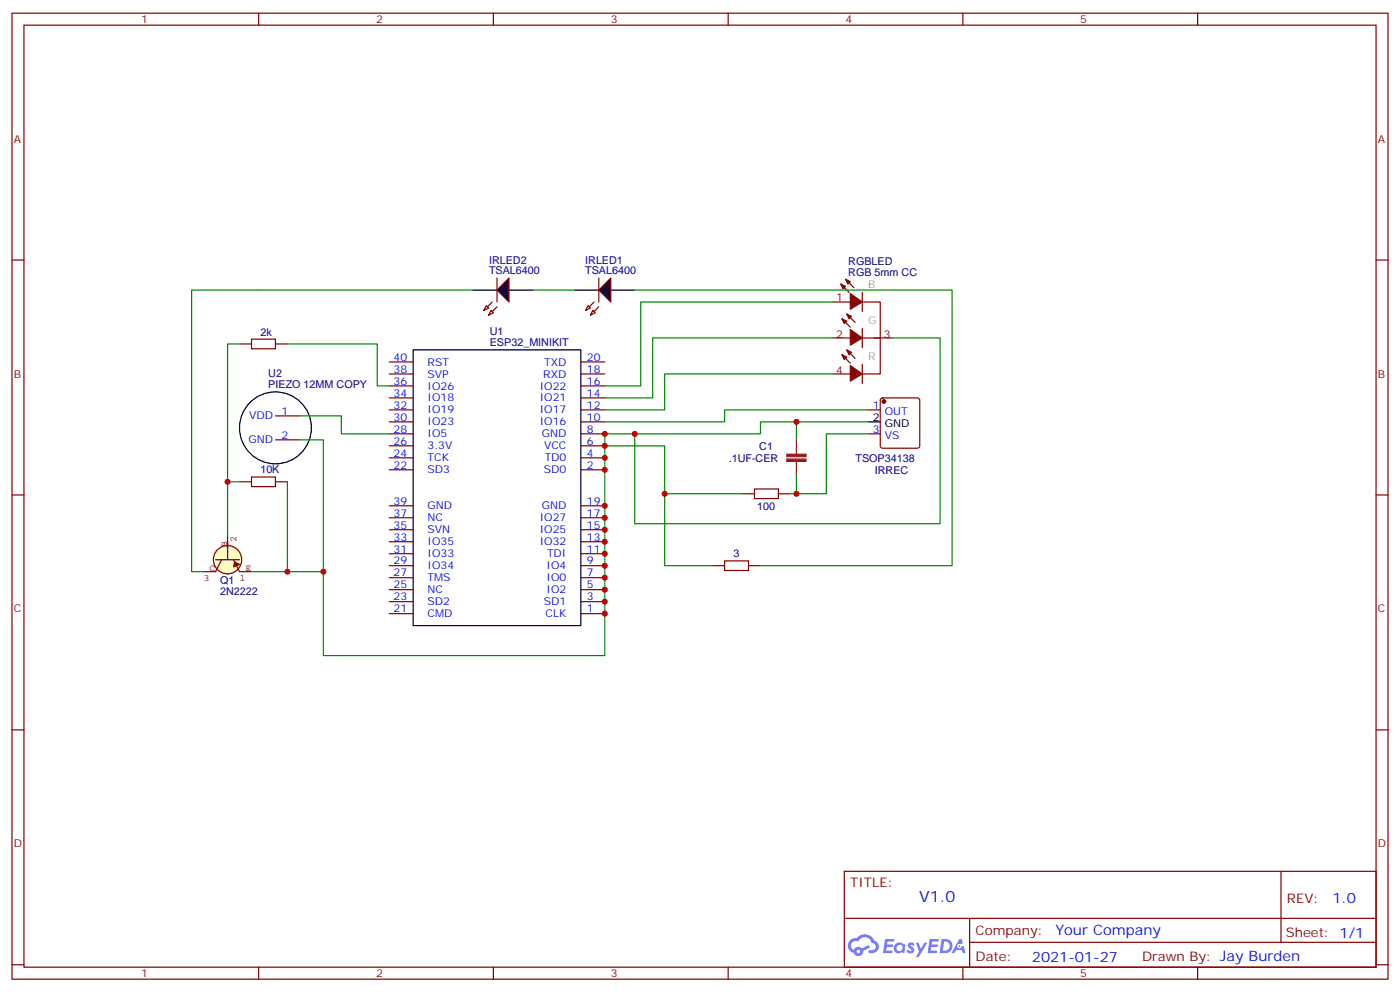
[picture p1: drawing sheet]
<svg xmlns="http://www.w3.org/2000/svg" width="412mm" height="292mm" viewBox="0 0 412 292" stroke-linecap="round" stroke-linejoin="round" font-family="sans-serif">
<g fill="none" stroke="#870000" stroke-width=".35">
<path d="M3.5 3.9h405.4v284.3h-405.4zM7.1 7.4h398.2v277.3h-398.2zM76.2 3.9v3.5M145.3 3.9v3.5M214.5 3.9v3.5M283.6 3.9v3.5M352.8 3.9v3.5M3.5 76.6h3.6M405.3 76.6h3.6M3.5 145.7h3.6M405.3 145.7h3.6M3.5 214.8h3.6"/>
<path d="M405.3 214.8h3.6M248.7 256.5h156.6v28.2h-156.6zM377.3 256.5v20.9M248.7 270.3h156.5M285.6 277.4h119.6M285.6 270.3v14.1M3.5 284h3.6M76.2 284.7v3.5M145.3 284.7v3.5M214.5 284.7v3.5M283.6 284.7v3.5M352.8 284.7v3.5"/>
<path d="M405.3 284h3.6"/>
</g>
<g fill="#5487ff">
<path d="M267.7 277.6a1.22 1.22 0 0 1 1.7 .3l-.4 .6a.47 .47 0 0 0-.3-.4 .47 .47 0 0 0-.5 .2l.1 .2a1.14 1.14 0 0 1 .8 1.8 1.14 1.14 0 0 1-1.9-.1l-.2-.1 .5-.6 .7 .4a.29 .29 0 0 0 .3-.2 .29 .29 0 0 0-.2-.3 1.04 1.04 0 0 1-.6-1.8z"/>
<path d="M260.7 276.4h2.4l.3 .2-.2 .5h-1.8l-.1 .9h1.5l.3 .4-.3 .3h-1.6l-.2 1.1 1.7 .1 .2 .3-.2 .3-2.6 .1z"/>
<path d="M273.8 276.4h2.4l.3 .2-.1 .5h-1.8l-.2 .9h1.6l.3 .4-.4 .3h-1.6l-.1 1.1 1.7 .1 .2 .3-.2 .3h-2.6z"/>
<path d="M282.6 276.4h.7l.3 1.3-.6 .3a.69 .69 0 0 0-1 .2 .69 .69 0 0 0 .4 1 .69 .69 0 0 0 .9-.6l.5-.3 .6 2.2h-.8l-.2-.8h-1.8l-.5 .8h-.8z"/>
<path d="M269.8 277.5h.8l.6 1.8 1.1-1.8h.9l-2.6 4.2h-.8l.9-1.6z"/>
<path d="M277.4 276.4l-.6 4.2h1.3a2.11 2.11 0 0 0 2.5-2.2 2.11 2.11 0 0 0-2.5-2zM278.1 277.1a1.39 1.39 0 0 1 1.7 1.5 1.39 1.39 0 0 1-1.8 1.2h-.3z"/>
<path d="M263.7 278a1.54 1.54 0 0 0-.1 2.2 1.54 1.54 0 0 0 2.2 .1l.6 .3 .3-2.3-.2-.3h-.4a1.49 1.49 0 0 0-2.4 0zM264 279a.94 .94 0 0 1 1.8 0 .94 .94 0 0 1-1.8 0z"/>
<path d="M250.4 276.8a2.18 2.18 0 0 0 1.1 3.7 1.44 1.44 0 0 0 1.6 .9 1.44 1.44 0 0 0 1.2-1.5l2-1-.5-.7-1.9 1a1.47 1.47 0 0 0-2.4 .4 1.39 1.39 0 0 1-.7-1.9 1.39 1.39 0 0 1 2-.5 2.12 2.12 0 0 1 2.2-1.3 2.12 2.12 0 0 1 1.9 1.7 1.14 1.14 0 0 1 1.1 1.4 1.14 1.14 0 0 1-1.7 .7 .43 .43 0 0 0-.5 .4 .43 .43 0 0 0 .4 .5 1.98 1.98 0 0 0 2.5-1.3 1.98 1.98 0 0 0-1.2-2.5 3.1 3.1 0 0 0-5.3-.7l-.9 .1zM252.3 280.1a.55 .55 0 0 1 1.1 0 .55 .55 0 0 1-1.1 0z"/>
<circle cx="282.6" cy="278.5" r=".26"/>
</g>
<path d="M169.3 85.4h7.1M179.9 85.4h7.1" fill="none" stroke="#000" stroke-width=".35"/>
<path d="M176.4 85.4l3.5-3.6v7.1z" fill="#000" stroke="#870000" stroke-width=".35"/>
<path d="M175 88.9l-2.5 2.5M176.4 90.3l-2.5 2.5" fill="none" stroke="#870000" stroke-width=".35"/>
<g fill="#f0f0f0" stroke="#870000" stroke-width=".35">
<path d="M173.2 90l.7 .7-1.4 .7z"/>
<path d="M174.6 91.4l.7 .7-1.4 .7z"/>
</g>
<path d="M145 88.9l-2.5 2.5M146.4 90.3l-2.5 2.5M176.4 81.8v7.1" fill="none" stroke="#870000" stroke-width=".35"/>
<path d="M139.3 85.4h7.1M149.9 85.4h7.1" fill="none" stroke="#000" stroke-width=".35"/>
<path d="M149.9 81.8v7.1l-3.5-3.5z" fill="#000" stroke="#870000" stroke-width=".35"/>
<g fill="#f0f0f0" stroke="#870000" stroke-width=".35">
<path d="M143.2 90l.7 .7-1.4 .7z"/>
<path d="M144.6 91.4l.7 .7-1.4 .7z"/>
</g>
<g fill="none" stroke="#870000" stroke-width=".35">
<path d="M146.4 81.8v7.1M245.2 99.5h5.3M245.2 88.9h5.3M247.6 83.6l2.5 2.5M248 93.8l2.5 2.5M249.1 82.2l2.4 2.5M249.4 92.4l2.5 2.5M254 88.9h5.3v21.2h-5.3M254 99.5h8.8M254 86.1v5.6M254 96.7v5.6M114.7 117.1h7"/>
<path d="M114.7 113.6h7M114.7 110.1h7M114.7 106.5h7M171.1 117.1h7.1M171.1 113.6h7.1M171.1 110.1h7.1M171.1 106.5h7.1M245.2 110.1h5.3M248 104.4l2.5 2.5M249.4 103l2.5 2.5M254 107.2v5.7M114.7 138.3h7"/>
<path d="M114.7 134.8h7M114.7 131.2h7M114.7 124.2h7M114.7 120.6h7M114.7 127.7h7M171.1 138.3h7.1M171.1 134.8h7.1M171.1 131.2h7.1M171.1 124.2h7.1M171.1 120.6h7.1M171.1 127.7h7.1M114.7 159.5h7"/>
<path d="M114.7 155.9h7M114.7 152.4h7M114.7 148.9h7M171.1 159.5h7.1M171.1 155.9h7.1M171.1 152.4h7.1M171.1 148.9h7.1M114.7 177.1h7M114.7 173.6h7M114.7 170h7M114.7 166.5h7M114.7 163h7"/>
<path d="M171.1 177.1h7.1M171.1 173.6h7.1M171.1 170h7.1M171.1 166.5h7.1M171.1 163h7.1M114.7 180.6h7M171.1 180.6h7.1"/>
</g>
<path d="M121.7 103h49.4v81.1h-49.4z" fill="none" stroke="#000" stroke-width=".35"/>
<g fill="#870000" stroke="#870000" stroke-width=".35">
<path d="M247.6 83.6l1.5 .7-.7 .7z"/>
<path d="M249.1 82.2l1.4 .7-.7 .7z"/>
<path d="M250.5 86.4l3.5 2.5-3.5 2.1z"/>
<path d="M248 93.8l1.4 .7-.7 .7z"/>
<path d="M249.4 92.4l1.4 .7-.7 .7z"/>
<path d="M250.5 97l3.5 2.5-3.5 2.1z"/>
<path d="M248 104.4l1.4 .7-.7 .7z"/>
<path d="M249.4 103l1.4 .7-.7 .7z"/>
<path d="M250.5 107.6l3.5 2.5-3.5 2.1z"/>
</g>
<circle cx="67" cy="164.7" r="4.2" fill="#ffffc2" stroke="#850000" stroke-width=".35"/>
<path d="M69.1 165.5l1.5 .7-1.8 .7z" fill="#850000" stroke="#850000" stroke-width=".35"/>
<path d="M67 157.7v7M63.5 164.7h7.1M65.3 164.7l-1.8 3.6h-3.5M68.8 164.7l1.8 3.6h3.5" fill="none" stroke="#850000" stroke-width=".35"/>
<g fill="none" stroke="#870000" stroke-width=".35">
<path d="M74.1 99.8h7v2.9h-7zM70.6 101.2h3.5M81.1 101.2h3.6M259.5 117.3l.5-.2h10.2l.5 .2 .2 .5v13.4l-.2 .5-.5 .2h-10.2l-.5-.2-.2-.5v-13.4zM81.1 122.4h7.1M81.1 129.5h7.1M255.8 120.6h3.5M255.8 127.7h3.5M70.6 141.8h3.5M74.1 140.4h7v2.8h-7zM81.1 141.8h3.6M218.7 145.3h3.5"/>
<path d="M222.2 143.9h7.1v2.9h-7.1zM229.3 145.3h3.5M209.9 166.5h3.5M213.4 165.1h7.1v2.8h-7.1zM220.5 166.5h3.5"/>
</g>
<g fill="none" stroke="#000" stroke-width=".35">
<path d="M255.8 124.2h3.5"/>
<circle cx="81.1" cy="125.9" r="10.6"/>
</g>
<path d="M234.6 129.5v4.2M234.6 135.8v4.3" fill="none" stroke="#8c2424" stroke-width=".35"/>
<g fill="#8c2424" stroke="#8c2424" stroke-width=".35">
<path d="M231.8 135.1h5.6v.7h-5.6z"/>
<path d="M231.8 133.7h5.6v.7h-5.6z"/>
</g>
<circle cx="260.3" cy="118.2" r=".53" fill="#870000" stroke="#870000" stroke-width=".35"/>
<g fill="none" stroke="#008700" stroke-width=".35">
<path d="M139.3 85.4h-82.9v82.9h3.6M157 85.4h12.3M187 85.4h93.5v81.1h-56.5M245.2 88.9h-56.5v24.7h-10.5M245.2 99.5h-52.9v17.6h-14.1M262.8 99.5h14.1v54.7h-89.9v-26.5M70.6 101.2h-3.6v56.5M84.7 101.2h26.4v12.4h3.6M245.2 110.1h-49.4v10.5h-17.6M88.2 122.4h12.3v5.3h14.2M178.2 131.2h17.6v35.3h14.1M234.6 124.2v5.3"/>
<path d="M255.8 127.7h-12.4v17.6h-10.6M255.8 124.2h-31.8v3.5h-45.8v65.3h-83v-63.5h-7M255.8 120.6h-42.4v3.6h-35.2M67 141.8h3.6M84.7 141.8v26.5M195.8 145.3h22.9M234.6 140.1v5.2M74.1 168.3h21.1"/>
</g>
<g fill="#c00">
<circle cx="67" cy="141.8" r=".88"/>
<circle cx="234.6" cy="124.2" r=".88"/>
<circle cx="195.8" cy="145.3" r=".88"/>
<circle cx="234.6" cy="145.3" r=".88"/>
<circle cx="187" cy="127.7" r=".88"/>
<circle cx="178.2" cy="131.2" r=".88"/>
<circle cx="178.2" cy="180.6" r=".88"/>
<circle cx="178.2" cy="138.3" r=".88"/>
<circle cx="178.2" cy="177.1" r=".88"/>
<circle cx="178.2" cy="134.8" r=".88"/>
<circle cx="178.2" cy="173.6" r=".88"/>
<circle cx="178.2" cy="170" r=".88"/>
<circle cx="178.2" cy="166.5" r=".88"/>
<circle cx="178.2" cy="163" r=".88"/>
<circle cx="178.2" cy="159.5" r=".88"/>
<circle cx="178.2" cy="155.9" r=".88"/>
<circle cx="178.2" cy="152.4" r=".88"/>
<circle cx="178.2" cy="148.9" r=".88"/>
<circle cx="178.2" cy="127.7" r=".88"/>
<circle cx="95.3" cy="168.3" r=".88"/>
<circle cx="84.7" cy="168.3" r=".88"/>
</g>
<text font-size="4.6" fill="#00f" x="270.8" y="265.5">V1.0</text>
<g font-size="4.2" fill="#00f">
<text x="392.5" y="265.7">1.0</text>
<text x="310.9" y="275.3">Your Company</text>
<text x="304" y="283.1">2021-01-27</text>
</g>
<g font-size="3.9" fill="#800">
<text x="250.5" y="261.1">TITLE:</text>
<text x="379.1" y="265.7">REV:</text>
<text x="287.4" y="275.3">Company:</text>
<text x="378.7" y="275.9">Sheet: 1/1</text>
<text x="287.4" y="282.9">Date:</text>
<text x="336.4" y="283">Drawn By: Jay Burden</text>
</g>
<g font-size="3.2" fill="#800">
<text x="41.6" y="6.9">1</text>
<text x="110.8" y="6.9">2</text>
<text x="179.9" y="6.9">3</text>
<text x="249.1" y="6.9">4</text>
<text x="318.2" y="6.9">5</text>
<text x="4.1" y="42">A</text>
<text x="405.9" y="42">A</text>
<text x="246.3" y="88.5">1</text>
<text x="246.3" y="99.5">2</text>
<text x="260.3" y="99.5">3</text>
<text x="4.1" y="111.1">B</text>
<text x="246.3" y="110.1">4</text>
<text x="405.9" y="111.1">B</text>
<text x="4.1" y="180.3">C</text>
<text x="405.9" y="180.3">C</text>
<text x="4.1" y="249.4">D</text>
<text x="405.9" y="249.4">D</text>
<text x="41.6" y="287.7">1</text>
<text x="110.8" y="287.7">2</text>
<text x="179.9" y="287.7">3</text>
<text x="249.1" y="287.7">4</text>
<text x="318.2" y="287.7">5</text>
</g>
<g font-size="3.2" fill="#000080">
<text x="144" y="77.7">IRLED2</text>
<text x="172.4" y="77.6">IRLED1</text>
<text x="249.9" y="77.9">RGBLED</text>
<text x="144" y="80.8">TSAL6400</text>
<text x="172.4" y="80.8">TSAL6400</text>
<text x="249.9" y="81.1">RGB 5mm CC</text>
<text x="76.7" y="98.8">2k</text>
<text x="144.3" y="101.8">ESP32_MINIKIT</text>
<text x="144.3" y="98.5">U1</text>
<text x="79" y="111.1">U2</text>
<text x="79" y="114.3">PIEZO 12MM COPY</text>
<text x="214.7" y="135.9">.1UF-CER</text>
<text x="223.7" y="132.4">C1</text>
<text x="252" y="135.9">TSOP34138</text>
<text x="76.7" y="139.3">10K</text>
<text x="257.7" y="139.4">IRREC</text>
<text x="223" y="150">100</text>
<text x="216" y="164">3</text>
<text x="64.8" y="172">Q1</text>
<text x="64.8" y="175.1">2N2222</text>
</g>
<g font-size="3.2" fill="#999">
<text x="255.8" y="84.9">B</text>
<text x="255.8" y="95.5">G</text>
<text x="255.8" y="106.1">R</text>
</g>
<g font-size="3.2" fill="#00f">
<text x="115.9" y="106.2">40</text>
<text x="125.9" y="107.6">RST</text>
<text x="160.3" y="107.6">TXD</text>
<text x="172.9" y="106.2">20</text>
<text x="115.9" y="113.2">36</text>
<text x="115.9" y="109.7">38</text>
<text x="125.9" y="111.1">SVP</text>
<text x="160" y="111.1">RXD</text>
<text x="172.9" y="113.2">16</text>
<text x="172.9" y="109.7">18</text>
<text x="115.9" y="116.8">34</text>
<text x="125.9" y="118.2">IO18</text>
<text x="125.9" y="114.7">IO26</text>
<text x="159" y="118.2">IO21</text>
<text x="159" y="114.7">IO22</text>
<text x="172.9" y="116.8">14</text>
<text x="73.4" y="123.5">VDD</text>
<text x="82.9" y="122.1">1</text>
<text x="115.9" y="123.8">30</text>
<text x="115.9" y="120.3">32</text>
<text x="125.9" y="125.2">IO23</text>
<text x="125.9" y="121.7">IO19</text>
<text x="159" y="125.2">IO16</text>
<text x="159" y="121.7">IO17</text>
<text x="172.9" y="123.8">10</text>
<text x="172.9" y="120.3">12</text>
<text x="257.1" y="120.3">1</text>
<text x="260.6" y="122.1">OUT</text>
<text x="73.2" y="130.5">GND</text>
<text x="82.9" y="129.1">2</text>
<text x="115.9" y="130.9">26</text>
<text x="115.9" y="127.4">28</text>
<text x="125.9" y="128.8">IO5</text>
<text x="159.6" y="128.8">GND</text>
<text x="172.9" y="130.9">6</text>
<text x="172.9" y="127.4">8</text>
<text x="257.1" y="127.4">3</text>
<text x="260.6" y="129.1">VS</text>
<text x="115.9" y="137.9">22</text>
<text x="115.9" y="134.4">24</text>
<text x="125.9" y="135.8">TCK</text>
<text x="125.9" y="132.3">3.3V</text>
<text x="160.3" y="132.3">VCC</text>
<text x="160.4" y="135.8">TD0</text>
<text x="172.9" y="137.9">2</text>
<text x="172.9" y="134.4">4</text>
<text x="125.9" y="139.3">SD3</text>
<text x="160.2" y="139.3">SD0</text>
<text x="115.9" y="148.5">39</text>
<text x="125.9" y="149.9">GND</text>
<text x="159.6" y="149.9">GND</text>
<text x="172.9" y="148.5">19</text>
<text x="115.9" y="155.6">35</text>
<text x="115.9" y="152">37</text>
<text x="125.9" y="153.5">NC</text>
<text x="159" y="153.5">IO27</text>
<text x="172.9" y="155.6">15</text>
<text x="172.9" y="152">17</text>
<text x="115.9" y="159.1">33</text>
<text x="125.9" y="160.5">IO35</text>
<text x="125.9" y="157">SVN</text>
<text x="159" y="160.5">IO32</text>
<text x="159" y="157">IO25</text>
<text x="172.9" y="159.1">13</text>
<text x="115.9" y="166.2">29</text>
<text x="115.9" y="162.6">31</text>
<text x="125.9" y="167.6">IO34</text>
<text x="125.9" y="164">IO33</text>
<text x="161" y="167.6">IO4</text>
<text x="161.1" y="164">TDI</text>
<text x="172.9" y="166.2">9</text>
<text x="172.9" y="162.6">11</text>
<text x="115.9" y="173.2">25</text>
<text x="115.9" y="169.7">27</text>
<text x="125.9" y="171.1">TMS</text>
<text x="161" y="171.1">IO0</text>
<text x="172.9" y="173.2">5</text>
<text x="172.9" y="169.7">7</text>
<text x="115.9" y="176.7">23</text>
<text x="125.9" y="178.2">SD2</text>
<text x="125.9" y="174.6">NC</text>
<text x="160.2" y="178.2">SD1</text>
<text x="161" y="174.6">IO2</text>
<text x="172.9" y="176.7">3</text>
<text x="115.9" y="180.3">21</text>
<text x="125.9" y="181.7">CMD</text>
<text x="160.7" y="181.7">CLK</text>
<text x="172.9" y="180.3">1</text>
</g>
<g font-size="3.2">
<text x="257.1" y="123.8">2</text>
<text x="260.6" y="125.6">GND</text>
</g>
<g font-size="2.8" fill="#840000">
<text x="67" y="161.1" transform="rotate(-90 67 161.1)">B</text>
<text x="69.7" y="159.5" transform="rotate(-90 69.7 159.5)">2</text>
<text x="60" y="170.9">3</text>
<text x="61.7" y="168.2">C</text>
<text x="70.6" y="170.9">1</text>
<text x="72.3" y="168.2">E</text>
</g>
</svg>
